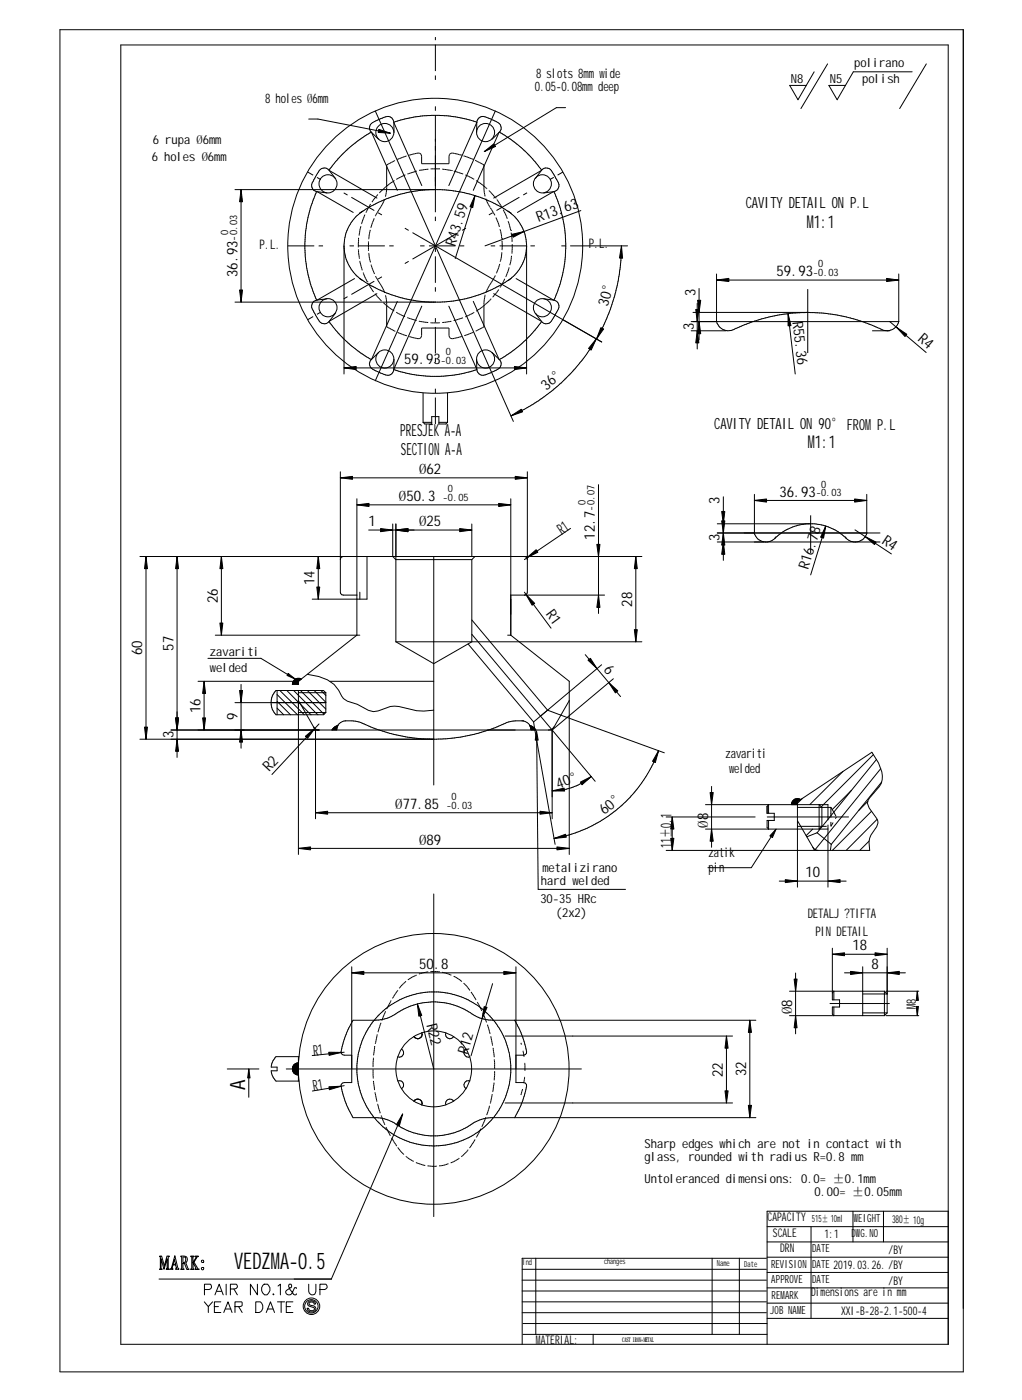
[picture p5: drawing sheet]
<svg xmlns="http://www.w3.org/2000/svg" width="235mm" height="322mm" viewBox="0 0 235 322" stroke-linecap="round" stroke-linejoin="round" font-family="sans-serif">
<g fill="none" stroke="#000" stroke-width=".23">
<path d="M13.8 6.8h208v309.2h-208zM27.8 10.4h190.5v299.2h-190.5zM187.5 16.5l-3.8 6.5-1.9-3.3h3.8M190.5 14.7l-6.1 10.3M210 16.5h-13.5l-3.8 6.5-1.9-3.3h3.9M213.3 14.7l-6.2 10.3M71.1 27.4h2.1l16.7 3.3M75.8 39.3l11 6.3M85.5 30.5l1.7 1.6M85.5 30.4a30 30 0 0 0-6 4.4l-2.2 2.4-1.5 2M85.6 30.5l5.9 13.3M86.4 25.6l31.8 71.5"/>
<path d="M90.7 28.2a1.57 1.57 0 0 0-1-1.3 1.57 1.57 0 0 0-1.7 .3l-1.5 .6a1.57 1.57 0 0 0-1.3 1 1.57 1.57 0 0 0 .3 1.7M90.7 28.2v2.3M90.7 28.1a29.7 29.7 0 0 1 8.7-1.5l3.4 .1 2.1 .2 4.9 1.2M90.7 28.2l6.4 14.5M100.2 32v10.8M109.8 28.2a1.57 1.57 0 0 1 1-1.3 1.57 1.57 0 0 1 1.6 .3l1.5 .6a1.57 1.57 0 0 1 1.3 1 1.57 1.57 0 0 1-.3 1.7l-1.6 1.6M109.8 28.2l-.1 2.3M109.8 28.2l-6.5 14.5M114 25.6l-27.6 62.1M114.9 30.5l-5.9 13.3M115 30.4l2.7 1.8 2.6 2.1 2.3 2.3 2.1 2.6M124.6 39.3l-10.9 6.3"/>
<path d="M130.2 24.8h-2.1l-16.6 10.1M54.1 43.7h47.4l4.2 .4 3.7 1M55.5 43.7v25.9M72.9 44.1l-1.5 4-.8 3.7a30.2 30.2 0 0 0 0 9.7l.8 3.7 1.5 3.9M73 44.1l8.3 4.8M77.2 41.1l-1.4-1.9a1.39 1.39 0 0 0-2.3 .1 9.8 9.8 0 0 0-1.7 3.6 1.44 1.44 0 0 0 1.1 1.2l2.4 .3M79.2 56.8a9.7 9.7 0 0 0 4.4 7.8M83.6 48.6a9.7 9.7 0 0 0-4.4 7.8v29.7M98.1 43.7l-1.7 .2a33.6 33.6 0 0 0-7.3 1.8l-3.5 1.7-2.8 1.7M99 43.7h-.4M109.3 45.1l-4.5 14.4M109.4 45.1a27.8 27.8 0 0 1 7.2 3.4l1.1 .6"/>
<path d="M116.9 48.6a9.8 9.8 0 0 1 4.3 7.8v29.7M121.2 56.8a9.9 9.9 0 0 1-5.6 8.7 31.1 31.1 0 0 1-11.2 3.8l-2.9 .3h-47.4M123.3 41.1l1.4-1.9a1.39 1.39 0 0 1 2.3 .1 9.8 9.8 0 0 1 1.7 3.6 1.44 1.44 0 0 1-1.2 1.2l-2.3 .3M127.4 44.1l-8.3 4.8M127.6 44.1l1.2 3.2 .7 2.4a29.8 29.8 0 0 1 0 13.8l-.7 2.5-1.2 3.1M133.7 48.5l-22 8.1M134.2 56.6h10.3M143.1 56.6a42.9 42.9 0 0 1-3.4 16.6l-2.4 4.9M75.3 68.8l-2.4 .3a1.46 1.46 0 0 0-.8 2.4l.5 1a3 3 0 0 0 1.8 2 1.26 1.26 0 0 0 1.4-.5l1.4-1.8M75.8 74.1l2 2.6 2.3 2.3 3 2.3 2.4 1.5M81.6 64.2l-8.6 4.9M82.8 64.1l2.8 1.8 4.3 1.9 4.8 1.3 4.3 .5"/>
<path d="M86.8 67.6l-11 6.4M91.5 69.4l-5.9 13.3M97.1 70.5l-6.4 14.5M103.3 70.5l6.5 14.5M109 69.4l5.9 13.3M113.7 67.6l10.9 6.4M117.3 64.4l-.4 .2M117.7 64.1l-.4 .2M118.8 64.2l8.6 4.9M124.7 74.1l-2.1 2.6-2.3 2.3-2.6 2.1-2.7 1.7M125.2 68.8l2.3 .3a1.59 1.59 0 0 1 .7 2.8l-.6 1a2.07 2.07 0 0 1-2 1.7l-.9-.6-1.4-1.8M137.3 78l-2.3 3.6-3.4 4.2-2.4 2.4-4.3 3.4a46.5 46.5 0 0 1-7.3 4.2"/>
<path d="M138.5 78.8l-8.9-5.2 9 5.2M159.1 74.1h47.9M159.1 76.2h8M159.6 72h26.6a38.8 38.8 0 0 1 10.7 1.6l5.5 2M160.5 69.9v10.5M161 66.4v11.9M165 63.1v11a2.86 2.86 0 0 0 4.5 1.5M165 64.5h41.9M181.4 72.2l1.7 13.9M185.8 72a40.2 40.2 0 0 0-13.6 2.5l-2.7 1.1M200.9 76.2h3.9M204.9 74.1l8.3 7.1"/>
<path d="M206.9 63.1v11a2.79 2.79 0 0 1-4.4 1.5M79.2 84.7h42M87.2 81.2l-1.7 1.6M90.6 85.1a30 30 0 0 0 8.6 1.6h2.1a29.3 29.3 0 0 0 8.5-1.6M90.7 82.7v2.4a1.57 1.57 0 0 1-1 1.3 1.57 1.57 0 0 1-1.7-.4l-1.5-.6a1.57 1.57 0 0 1-1.3-1 1.57 1.57 0 0 1 .3-1.6M97.4 97.3l.4 .3h1.6v-1.6h1.6v1.6h1.7l.3-.3M97.4 97.3h2M97.4 90.5v6.8M101 97.3h2M103 90.5v6.8M113.3 81.2l1.6 1.6a1.57 1.57 0 0 1 .3 1.6 1.57 1.57 0 0 1-1.3 1l-1.5 .6a1.59 1.59 0 0 1-1.6 .4 1.59 1.59 0 0 1-1-1.3l-.1-2.4M78.4 108.7v27.7l.3 .6 .3 .1h3.2"/>
<path d="M78.4 110.1h43M82.2 114.9v31.4l-13.5 10.6M82.2 116.3h35.4M117.6 114.9v31.4M121.4 108.7v27.7l-.3 .6-.4 .1M137.8 111.6v29.7M166.5 114.4v14.7M173.7 115.3h25.9M173.7 113.9v8.9M199.6 113.9v8.9M32.2 128.2h115.6M33.6 128.2v42.1"/>
<path d="M40.8 128.2v46.2M51 128.2v18.1M73.3 128.2v9.8M79 128.2l-.6 .3v.4M82.8 136.4v1.6M84.5 128.2v9.8h-12.6M84.9 122.1h23.7M90.4 120.7v7.5l.7 .7h17.5M91.1 120.7v27.1M99.9 128.2v52.6M108.6 128.9v18.9l-8.7 5.1-8.8-5.1M108.6 120.7v7.5"/>
<path d="M109.3 128.2l-.7 .7M117.6 137.1h21.6M120.7 128.2l.6 .3 .1 .4M120.7 136.4l6.2 8.3M131.4 121.7l-10.7 7.2M146.4 128.2v19.6M165.1 122.8h37.5M165.1 124.8h37.5M165.1 120.6h22.4l1.6 .3a11.5 11.5 0 0 1 4.9 2.3l.9 .8M173.7 122.8l.1 .3a2.77 2.77 0 0 0 2.5 1.7M178.6 123.7l-.8 .7-1.1 .4M185.8 120.6l-1.7 .3a11.5 11.5 0 0 0-4.8 2.3l-.9 .8"/>
<path d="M190.1 121.1l-3.5 11.3M194.6 123.7l.9 .7 1.1 .4M196.8 122l8.4 5.6M199.6 122.8l-.1 .3a2.77 2.77 0 0 1-2.5 1.7M45.6 156.9h23.1M47 156.9v11.2M47.9 151.6h12.2l7.9 4.8M49.6 146.3h33.2M55.5 157.6v14.7M63.8 159v5.6M63.8 160l4.7 4.6M64.4 159l5.7 5.6"/>
<path d="M66 159l5.6 5.6M67.6 159l5.6 5.6M68.7 156.9v.7M68.7 159v37.8M68.7 159.5h6.3M69.2 159l5.4 5.5M69.4 156.4a1.39 1.39 0 0 0-2.1 1.2M70.7 159l4.3 4.3M70.8 155.3l2.6 .5a7 7 0 0 1 5.3 4.5l.4 .6 .9 .6 2.3 .7 2.5 1.4 1.2 .3 1.1-.2 2.8-1 .9-.1 1 .1 4.1 1 1.7 .1 2.3-.2M72.3 159l2.7 2.7M73.9 159l1.1 1.2M75 159.5l-.5-.5h-11a4 4 0 0 0 0 5.6h11l.5-.5"/>
<path d="M75 159.5v4.6M76 156.9h23.9M91.1 147.8h56.7M107.8 148.3l15.1 18M108.6 142.8l17.5 20.8M108.6 146.1l28.4 33.8M116.9 146.3h.7M117.6 146.3l13.5 10.6v39.9M134.7 150.8l8.2 9.6M138.5 153.1l-14 11.8M141.2 156.3l-14.1 11.8M39.4 168.1h87.7"/>
<path d="M54.1 161.8h20.9M63.8 163.1l1.5 1.5M63.8 161.5l3.1 3.1M68.7 161.4l3.5 6.1M68.7 164.1h6.3M72.2 167.5l.4 .6v20.5M72.2 167.5a1.33 1.33 0 0 0 1.2 .6M73.4 166.7l-10.8 11.7M77.8 167.1l-.9 .5-.5 .5M79.5 166a11.5 11.5 0 0 1 6.6 1.7l.4 .2a40.7 40.7 0 0 0 12.8 2.4M79.6 166a2.1 2.1 0 0 0-2.1 2.1M120.1 166a2.1 2.1 0 0 1 2.2 2.1"/>
<path d="M120.5 166a10.6 10.6 0 0 0-6.5 1.6 40.9 40.9 0 0 1-13.5 2.7h-68.3M122 167.1l.9 .5 .5 .5M122.9 166.3l4.9 28.2M123.6 170.5l.3 34.3h20.1M126.1 163.6l-3.2 2.7M126.1 163.6l26.9 9.8M127.1 168.1v20.5M127.6 167.5l-.5 .6M127.6 167.5a1.33 1.33 0 0 1-1.3 .6M131.1 161.4l-3.5 6.1M136.1 178.8a14 14 0 0 1-9 3.3M151.6 172.9l-1.3 3.1-1 1.9-2.6 3.8-2.8 3.1-3.9 3.2a32.3 32.3 0 0 1-7.5 3.8l-4.9 1.3"/>
<path d="M194.1 177.7l-7.7 7.6M201.1 173.8l-12 12M201.8 174.9l-13.7 16.9M68.7 195.4h62.4M72.6 187.2h54.5M153.4 195.9h34.1M153.4 188.2h20.5M154.8 188.2v7.7M162.4 191h28.2v13.3M162.4 185.3h28.2v3.4M163.8 181.1v14M176.7 188.2h18.7"/>
<path d="M177 187.3v-2l-.4 .4v1.6h1.7v1.7h-1.7v1.6l.4 .4v-2M177.5 192.7l-4.5 7.1h-10M183.6 184.6l17.1-11.3 1.6 2.4a5.1 5.1 0 0 1 .2 5.4l-2.3 2.7-.4 .6-.1 .7 .4 1 2 2.9v.6l-.3 .8a5.4 5.4 0 0 0-1.6 5.5h-11.8a1.49 1.49 0 0 1-1.2-.8l-3.6-6.1zM183.6 190.3h5.7M183.6 186h7.7M183.6 189.1v15.2M184.4 184.1a1.4 1.4 0 0 0-2.2 1.2M184.7 183.9l-1.1 1.1M187.1 191l-1.5 1.5M188.1 191.8l-2.3 .9M188.1 191.8l3.3 2.7M188.6 185.3l.6 .7v4.3l-.6 .7z"/>
<path d="M191.3 186v1.9M191.3 186l.7 1.1M191.4 194.5l-.2 1.4M196 182l-4.4 4.5M199.8 184.6l-2.1 2.1M200.1 193.7l-2.1 2.2M200.7 186.8l-9.1 9.1M201.9 188.7l-7.1 7.2M203 180.1l-11.6 14.4M99.9 205.9v74.3M179.4 202.9h15.4M191.6 218.4v11.9h1.7v1.6h-1.7v1.7l.4 .3v-2"/>
<path d="M191.6 219.8h12.7M204.3 218.4v14.9M81 222.7v26.6h-1.8a.79 .79 0 0 0-.6 1.3 22.5 22.5 0 0 0 2.7 6.8h5.5a11 11 0 0 1 5.8 2.4 15.4 15.4 0 0 0 14.6 0l.4-.2a9.9 9.9 0 0 1 5.4-2.2h61M81 224.1h37.8M96.1 231.3l3.8 14.9M97.1 237.9a1.01 1.01 0 0 1-.5 1.2 1.01 1.01 0 0 1-1.3-.4M102.7 237.9a1.01 1.01 0 0 0 .5 1.2 1.01 1.01 0 0 0 1.3-.4M113.4 226.6l-4.9 16.5M116.3 238.6h52.4M118.5 235a18.7 18.7 0 0 1 2.7 7.6l-.3 .3-.4 .1h-1.7M118.8 222.7v26.6h1.7a.79 .79 0 0 1 .7 1.3 22.5 22.5 0 0 1-2.7 6.8M167.3 238.6v15.4"/>
<path d="M172.6 235v22.4M174 235h-60.6a9.4 9.4 0 0 1-5.8-2.2 15.2 15.2 0 0 0-15.7 .2 9 9 0 0 1-5.5 2h-5.1a18.7 18.7 0 0 0-2.7 7.6l.2 .3 .4 .1h1.8M181.8 233.9h21.8M181.8 228.3h21.8M183.2 224.1v14M191.1 231.1h13.7M191.6 228.7l.4-.4v2M194.4 224.1h14M198.6 233.3h5.7M198.6 222.7v11.2M203.6 228.3l.7 .6h-5.7M203.6 228.3v5.6"/>
<path d="M204 233.9h7.5M204 228.3h7.5M204.3 233.3l-.7 .6M211.2 228.3v1.6M211.2 232.3v1.6M52.3 246.2h7.3M57.3 246.2v6.5M65.9 246.2h68M68.7 243.4v5.6M68.7 244.8a1.4 1.4 0 0 0-1.4 1.4 1.4 1.4 0 0 0 1.4 1.4M68.8 243.4h-5.3l-.6 .9-.5 1.5h1.4v.8h-1.4l.3 1.1 .8 1.3h5.3M79.2 242.3l-7.3 .8"/>
<path d="M79.2 250l-7.3 1.3M91.6 248.9a1.01 1.01 0 0 1 1.2 .6 1.01 1.01 0 0 1-.4 1.3M92.4 241.6a.99 .99 0 0 1 .4 1.3 .99 .99 0 0 1-1.2 .5M92.7 256.6l-16.4 38h-39.7M95.3 253.6a1.01 1.01 0 0 1 1.3-.4 1.01 1.01 0 0 1 .5 1.3M104.5 253.6a1.01 1.01 0 0 0-1.3-.4 1.01 1.01 0 0 0-.5 1.3M107.4 241.6a.99 .99 0 0 0-.5 1.3 .99 .99 0 0 0 1.3 .5M108.2 248.9a1.01 1.01 0 0 0-1.3 .6 1.01 1.01 0 0 0 .5 1.3M116.3 254h52.4M196.4 279v7M203.4 279v7M218.3 279h-41.7v30.6"/>
<path d="M36.7 289.3h.5l.6 2.3 .6-2.3h.6l-.3 .2v2.6l.3 .3h-.7l.2-.3v-2.2l-.7 2.4-.7-2.4v2.1l.2 .4h-.6l.2-.2v-2.8zM40.1 290.1l.3 1.1h-.6zM40.3 289.2l.6 2.6 .3 .5h-.8l.2-.2-.2-.8h-.6l-.2 .7 .2 .3h-.6l.3-.3zM41.6 289.3h.8a.83 .83 0 0 1 .7 .6 .83 .83 0 0 1-.3 .9l.4 1.2 .3 .4h-.5l-.5-1.5-.4 .1v1.2l.3 .2h-.8l.2-.2v-2.7zM42.1 289.5h.2a.67 .67 0 0 1 .5 .7 .67 .67 0 0 1-.6 .6zM43.9 289.3h.8l-.3 .3v1.2l.8-1.3-.3-.2h.8l-.3 .2-.7 1.2 .8 1.4 .3 .3h-.8l.1-.3-.7-1.3v1.4l.3 .2h-.8l.3-.2v-2.7zM46.4 292h.5v.3l-.4 .1zM47 299.8l1 1.1 .9-1.1M47.1 297h1a.67 .67 0 0 0 .6-.5 .67 .67 0 0 0-.3-.7h-1.3v2.4M49.5 298.2l1-2.4 .9 2.4M49.9 297.4h1.1M50.8 299.8h-1.4v2.5h1.4"/>
<path d="M52.1 295.8v2.4M53 296.9l1.4-.2 .3-.3-.2-.5-.1-.1h-1.4v2.4M53.8 296.9l.9 1.3M58.9 299.8h.8a1.31 1.31 0 0 1 .9 1.3 1.31 1.31 0 0 1-.9 1.2h-.8zM59.3 295.8v2.4l-1.6-2.4v2.4M60.5 296.1l.4-.3a1.09 1.09 0 0 1 1.2 .8 1.97 1.97 0 0 1-.6 1.6 1.25 1.25 0 0 1-1.1-1.9zM62.9 298l-.1 .1 .1 .1 .2-.1M63.9 299.8h1.6M64 296.2l.6-.4v2.4M64.7 299.8v2.5M67.4 299.8h-1.5v2.5h1.5M68.2 296.7v-.1h-.4l-.1 .3a1.46 1.46 0 0 1-1.4 1.3 .59 .59 0 0 1-.5-.4 .59 .59 0 0 1 .3-.7l.9-.5 .1-.3-.1-.5h-.4a1.04 1.04 0 0 0 .2 1.2l.8 1.1 .5 .1 .1-.2"/>
<path d="M71 299.9a.97 .97 0 0 1 .9-.3 .97 .97 0 0 1 .7 .7l-.3 .1a.55 .55 0 0 0-.5-.6 .55 .55 0 0 0-.6 .7l.2 .1a1.07 1.07 0 0 1 1.3 .9l-.1 .3a1.08 1.08 0 0 1-1.8-.2l-.1-.3h.3l.1 .2a.77 .77 0 0 0 1.3 .1 1.03 1.03 0 0 0-1.2-.8 .58 .58 0 0 1-.2-.9zM71.1 295.8v1.6a.83 .83 0 0 0 .8 .8 .83 .83 0 0 0 .8-.8v-1.6M73.7 297h1.1a.66 .66 0 0 0 .5-.5 .66 .66 0 0 0-.3-.7h-1.3v2.4M120.2 299.8h56.2M120.2 297.3h56.2M120.2 294.8h56.2M120.2 292.3h56.2M123.4 289.8v17.5M164 289.8v17.5M170.2 289.8v17.5M176.4 289.8h-56.2v19.8M176.6 282.5h41.7"/>
<path d="M176.6 289.5h41.7M176.6 293.1h41.7M176.6 296.6h41.7M176.6 286h41.7M186.7 282.5v21.1M48 300.9v1.4M49.3 300.9h1M51.5 302.3l1-2.5 .9 2.5M51.9 301.5h1.3M54.1 300.9l1.5-.1 .2-.8-.2-.2h-1.5v2.5M54.9 300.9l.9 1.4M61.3 302.3l1-2.5 .9 2.5"/>
<path d="M61.6 301.5h1.2M65.9 300.9h1M120.2 302.3h56.2M120.4 307.3h56.2M120.4 304.8h56.2M136.6 307.3v2.3M176.6 300.1h41.7M176.6 303.6h41.7"/>
<circle cx="88.6" cy="30.5" r="2.09"/>
<circle cx="111.8" cy="30.5" r="2.09"/>
<circle cx="75.5" cy="42.3" r="2.09"/>
<circle cx="100.2" cy="56.6" r="34"/>
<circle cx="124.9" cy="42.3" r="2.09"/>
<circle cx="75.5" cy="70.9" r="2.09"/>
<circle cx="124.9" cy="70.9" r="2.09"/>
<circle cx="88.6" cy="82.7" r="2.09"/>
<circle cx="111.8" cy="82.7" r="2.09"/>
<circle cx="99.8" cy="246.2" r="31.2"/>
<circle cx="99.9" cy="246.2" r="8.7"/>
<circle cx="99.9" cy="246.2" r="17.7"/>
<circle cx="46.6" cy="290.5" r=".28"/>
<circle cx="71.7" cy="300.9" r="1.55"/>
<circle cx="71.7" cy="300.8" r="1.9"/>
</g>
<g fill="#000" stroke="#000" stroke-width=".23">
<path d="M87.2 29.8l2.7 .9-2.8-.2z" fill-rule="evenodd"/>
<path d="M111.5 34.9l2.2-1.8 .4 .6z" fill-rule="evenodd"/>
<path d="M55.5 43.7l.3 2.8h-.6z" fill-rule="evenodd"/>
<path d="M109.3 45.1l-.5 2.7-.6-.2z" fill-rule="evenodd"/>
<path d="M117.9 54l2.7-.7-2.4 1.3z" fill-rule="evenodd"/>
<path d="M143.1 56.6l.2 2.9-.7-.1z" fill-rule="evenodd"/>
<path d="M55.2 66.8h.6l-.3 2.8z" fill-rule="evenodd"/>
<path d="M138.3 75.5l.7 .3-1.7 2.3z" fill-rule="evenodd"/>
<path d="M160.2 71.3h.7l-.4 2.8z" fill-rule="evenodd"/>
<path d="M160.5 76.2l.4 2.8h-.7z" fill-rule="evenodd"/>
<path d="M161 74.1l.3 2.8h-.7z" fill-rule="evenodd"/>
<path d="M160.6 69.2h.7l-.3 2.8z" fill-rule="evenodd"/>
<path d="M165 64.5l2.8-.4v.7z" fill-rule="evenodd"/>
<path d="M181.4 72.2l.7 2.8h-.7z" fill-rule="evenodd"/>
<path d="M204.1 64.1l2.8 .4-2.8 .3z" fill-rule="evenodd"/>
<path d="M206.5 75.4l2.3 1.6-.4 .5z" fill-rule="evenodd"/>
<path d="M79.2 84.7l2.8-.3v.7z" fill-rule="evenodd"/>
<path d="M118.4 84.4l2.8 .3-2.8 .4z" fill-rule="evenodd"/>
<path d="M117.6 95.8l2.4-1.5 .3 .6z" fill-rule="evenodd"/>
<path d="M137.3 78l-1.2 2.6-.6-.4z" fill-rule="evenodd"/>
<path d="M78.4 110.1l2.8-.4v.7z" fill-rule="evenodd"/>
<path d="M82.2 116.3l2.8-.4v.8z" fill-rule="evenodd"/>
<path d="M114.8 115.9l2.8 .4-2.8 .4z" fill-rule="evenodd"/>
<path d="M118.6 109.7l2.8 .4-2.8 .3z" fill-rule="evenodd"/>
<path d="M166.2 120h.7l-.4 2.8z" fill-rule="evenodd"/>
<path d="M166.2 117.8h.7l-.4 2.8z" fill-rule="evenodd"/>
<path d="M173.7 115.3l2.8-.4v.7z" fill-rule="evenodd"/>
<path d="M196.8 114.9l2.8 .4-2.8 .3z" fill-rule="evenodd"/>
<path d="M33.6 128.2l.4 2.8h-.7z" fill-rule="evenodd"/>
<path d="M40.8 128.2l.3 2.8h-.7z" fill-rule="evenodd"/>
<path d="M51 128.2l.3 2.8h-.7z" fill-rule="evenodd"/>
<path d="M73.3 128.2l.3 2.8h-.7z" fill-rule="evenodd"/>
<path d="M72.9 135.2h.7l-.3 2.8z" fill-rule="evenodd"/>
<path d="M87.6 121.7l2.8 .4-2.8 .4z" fill-rule="evenodd"/>
<path d="M91.1 122.1l2.8-.4v.8z" fill-rule="evenodd"/>
<path d="M91.1 122.1l2.8-.4v.8z" fill-rule="evenodd"/>
<path d="M105.8 121.7l2.8 .4-2.8 .4z" fill-rule="evenodd"/>
<path d="M121.1 136.9l2 2.1-.6 .4z" fill-rule="evenodd"/>
<path d="M121.3 128.5l2.1-1.9 .4 .6z" fill-rule="evenodd"/>
<path d="M137.4 125.4h.7l-.3 2.8z" fill-rule="evenodd"/>
<path d="M137.8 137.1l.3 2.8h-.7z" fill-rule="evenodd"/>
<path d="M146.4 128.2l.3 2.8h-.7z" fill-rule="evenodd"/>
<path d="M166.5 124.8l.4 2.9h-.7z" fill-rule="evenodd"/>
<path d="M166.5 122.8l.4 2.7h-.7z" fill-rule="evenodd"/>
<path d="M190.1 121.1l-.5 2.8-.7-.2z" fill-rule="evenodd"/>
<path d="M199.2 123.6l2.5 1.3-.4 .5z" fill-rule="evenodd"/>
<path d="M47 156.9l.3 2.8h-.6z" fill-rule="evenodd"/>
<path d="M50.6 143.5h.7l-.3 2.8z" fill-rule="evenodd"/>
<path d="M55.2 159h.6l-.3 2.8z" fill-rule="evenodd"/>
<path d="M66.3 155.1l1.7 1.3-1.9-.8z" fill-rule="evenodd"/>
<path d="M68 156.4l.5-.2 .9 .2-.7 .5v.7h-1.4l.1-.5z" fill-rule="evenodd"/>
<path d="M135.4 152l.5-.4 1.6 2.4z" fill-rule="evenodd"/>
<path d="M140.2 157.2l2 1.9-.5 .5z" fill-rule="evenodd"/>
<path d="M146 145h.7l-.3 2.8z" fill-rule="evenodd"/>
<path d="M33.3 167.5h.7l-.4 2.8z" fill-rule="evenodd"/>
<path d="M40.4 165.3h.7l-.3 2.8z" fill-rule="evenodd"/>
<path d="M40.8 170.3l.3 2.7h-.7z" fill-rule="evenodd"/>
<path d="M40.4 165.3h.7l-.3 2.8z" fill-rule="evenodd"/>
<path d="M46.7 165.3h.6l-.3 2.8z" fill-rule="evenodd"/>
<path d="M55.5 168.1l.3 2.8h-.6z" fill-rule="evenodd"/>
<path d="M70.3 169.6l2.2-1.8-1.7 2.2z" fill-rule="evenodd"/>
<path d="M77 167.5l.8-.4-.3 1h-1.1z" fill-rule="evenodd"/>
<path d="M122 167.1a2.2 2.2 0 0 1 1.4 1h-1.1z" fill-rule="evenodd"/>
<path d="M123.5 168.3l.4 2.2h-.7z" fill-rule="evenodd"/>
<path d="M151.6 172.9l-.7 2.7-.7-.3z" fill-rule="evenodd"/>
<path d="M68.7 195.4l2.8-.3v.6z" fill-rule="evenodd"/>
<path d="M72.6 187.2l2.8-.4v.7z" fill-rule="evenodd"/>
<path d="M124.3 186.8l2.8 .4-2.8 .3z" fill-rule="evenodd"/>
<path d="M128.2 195.1l2.9 .3-2.9 .3z" fill-rule="evenodd"/>
<path d="M127.1 182.1l2.8-.6 .1 .7z" fill-rule="evenodd"/>
<path d="M127.6 193.1l2.6-1 .2 .7z" fill-rule="evenodd"/>
<path d="M133.6 180.1l2.5-1.3-2.1 1.9z" fill-rule="evenodd"/>
<path d="M154.8 188.2l.4 2.8h-.8z" fill-rule="evenodd"/>
<path d="M154.4 193.1h.8l-.4 2.8z" fill-rule="evenodd"/>
<path d="M163.8 191l.4 2.7h-.7z" fill-rule="evenodd"/>
<path d="M163.5 182.5h.7l-.4 2.8z" fill-rule="evenodd"/>
<path d="M178.7 191l-.9 1.9-.6-.4z" fill-rule="evenodd"/>
<path d="M182.5 184.4a1.48 1.48 0 0 1 1.9-.3l-.8 .5v.7h-1.4z" fill-rule="evenodd"/>
<path d="M180.8 202.6l2.8 .3-2.8 .4z" fill-rule="evenodd"/>
<path d="M190.6 202.9l2.8-.3v.7z" fill-rule="evenodd"/>
<path d="M81 224.1l2.8-.4v.7z" fill-rule="evenodd"/>
<path d="M96.1 231.3l1 2.6-.7 .1z" fill-rule="evenodd"/>
<path d="M111.5 231.8l.6 .2-1.1 2.6z" fill-rule="evenodd"/>
<path d="M116 223.7l2.8 .4-2.8 .3z" fill-rule="evenodd"/>
<path d="M172.6 235l.4 2.8h-.7z" fill-rule="evenodd"/>
<path d="M182.8 225.5h.7l-.3 2.8z" fill-rule="evenodd"/>
<path d="M183.2 233.9l.3 2.8h-.7z" fill-rule="evenodd"/>
<path d="M191.6 219.8l2.8-.4v.7z" fill-rule="evenodd"/>
<path d="M195.8 223.7l2.8 .4-2.8 .3z" fill-rule="evenodd"/>
<path d="M201.5 219.4l2.8 .4-2.8 .3z" fill-rule="evenodd"/>
<path d="M204.3 224.1l2.8-.4v.7z" fill-rule="evenodd"/>
<path d="M210.9 231.8h.6l-.3 2.1z" fill-rule="evenodd"/>
<path d="M211.2 228.3l.3 2.1h-.6z" fill-rule="evenodd"/>
<path d="M57.3 246.2l.3 2.1h-.6z" fill-rule="evenodd"/>
<path d="M67.3 246.2h1.4v1.4a1.45 1.45 0 0 1-1.4-1.4z" fill-rule="evenodd"/>
<path d="M67.7 245.2l1-.4v1.4h-1.4z" fill-rule="evenodd"/>
<path d="M75.7 242.3l2.8 .1-2.7 .7z" fill-rule="evenodd"/>
<path d="M75.7 250.3l2.8-.1-2.7 .8z" fill-rule="evenodd"/>
<path d="M92.7 256.6l-.8 2.7-.6-.3z" fill-rule="evenodd"/>
<path d="M166.9 251.2h.7l-.3 2.8z" fill-rule="evenodd"/>
<path d="M167.3 238.6l.3 2.8h-.7z" fill-rule="evenodd"/>
<path d="M172.3 254.6h.7l-.4 2.8z" fill-rule="evenodd"/>
</g>
<path d="M100.2 56.6l29.4 17M187.5 195.9l15.3-18.9" fill="none" stroke="#000" stroke-width=".23" stroke-dasharray="445 33.5 33.5 33.5" stroke-linecap="butt"/>
<path d="M66.3 56.6h67.9M100.2 56.6l29.4-17M100.2 56.6l-29.4 17M100.2 56.6l-29.4-17M100.2 97.6v-89.1" fill="none" stroke="#000" stroke-width=".23" stroke-dasharray="6.1 1 1" stroke-linecap="butt"/>
<g fill="none" stroke="#000" stroke-width=".23" stroke-dasharray="33.5 33.5 33.5 33.5 33.5 33.5 33.5 33.5 33.5 33.5 33.5 33.5 33.5 33.5 33.5 33.5" stroke-linecap="butt">
<path d="M187.5 195.9l-.3-.8M188.4 195.9h-.9M119.9 252.2l.2-.4M120.1 240.6l-.2-.4M120.1 251.8v-.4M120.1 251.4l.2-.4M120.3 251v-.2M120.4 242.1v-.1M120.5 242.6l-.1-.5M120.6 242.9l-.1-.3M120.6 249.4v-.4M120.6 243.4v-.5"/>
<path d="M120.6 249l.1-.4M120.7 248.6l.1-.4M120.8 248.2v-.2M120.8 245v-.2M120.9 246.2v-.4M120.9 245.8v-.4M120.9 245.4l-.1-.4M120.9 246.6v-.4"/>
</g>
<path d="M189.3 190.3h2M190.6 191v-2.3M191.3 190.3v-2.4M191.3 190.3l1.3-2.1M192 187.1l.6 1.1" fill="none" stroke="#000" stroke-width=".23" stroke-dasharray="1 1 1 1 1 1 1 1" stroke-linecap="butt"/>
<g fill="none" stroke="#000" stroke-width=".23" stroke-dasharray="51.8 12.2" stroke-linecap="butt">
<path d="M89.4 37.8l-.4 .2M89.7 37.6l-.3 .2M90.1 37.4l-.4 .2M90.5 37.2l-.4 .2M90.8 37l-.3 .2M90.9 36.9l-.1 .1M91.6 36.7h-.2M91.9 36.5l-.3 .2M92.3 36.4l-.4 .1M92.7 36.2l-.4 .2M93.1 36.1l-.4 .1M93.5 36l-.4 .1"/>
<path d="M93.6 35.9l-.1 .1M94.1 40l-.3 .1M94.3 35.7l-.2 .1M94.5 39.9l-.4 .1M94.7 35.6l-.4 .1M94.9 39.7l-.4 .2M95 35.5l-.3 .1M95.3 39.6l-.4 .1M95.5 35.4l-.5 .1M95.7 39.5l-.4 .1M95.8 35.3l-.3 .1M96 39.4l-.3 .1"/>
<path d="M96.3 35.2l-.5 .1M96.6 35.3l-.3-.1M96.9 39.2h-.4M96.9 35.5l-.3-.2M97.1 36l-.2-.5M97.1 37.7v-1.7M97.3 39.1l-.4 .1M97.7 39.1h-.4M98.1 39l-.4 .1M98.6 39h-.5M98.6 38.9v.1M99.4 38.9h-.3"/>
<path d="M99.8 38.9h-.4M100.2 38.9h-.4M100.6 38.9h-.4M101 38.9h-.4M101.3 38.9h-.3M101.9 39l-.1-.1M102.3 39h-.4M102.7 39.1l-.4-.1M103.1 39.1h-.4M103.4 37.7v-1.7M103.4 37.7h-6.3M103.5 35.5l-.1 .5"/>
<path d="M103.5 39.2l-.4-.1M103.8 35.3l-.3 .2M104 39.3l-.5-.1M104.2 35.2l-.4 .1M104.6 35.3l-.4-.1M104.8 39.5l-.3-.1M105 35.4l-.4-.1M105.2 39.6l-.4-.1M105.4 35.5l-.4-.1M105.6 39.7l-.4-.1M105.8 35.6l-.4-.1M106 39.9l-.4-.2"/>
<path d="M106.2 35.7l-.4-.1M106.4 40l-.4-.1M107 36l-.3-.1M107.4 36.1l-.4-.1M107.7 36.2l-.3-.1M108.1 36.4l-.4-.2M108.5 36.5l-.4-.1M108.9 36.7l-.4-.2M109.6 37l-.2-.1M110 37.2l-.4-.2M110.4 37.4l-.4-.2M110.7 37.6l-.3-.2"/>
<path d="M111.1 37.8l-.4-.2M111.4 38l-.3-.2M82.5 56v.4M82.5 56.4v.4M82.5 56.8v.2M82.5 57.4v.3M82.5 54.8v.3M82.5 55.1v.5M82.5 55.6v.4M82.5 57.7v.4M82.5 58.1l.1 .4M82.6 58.5l.1 .4"/>
<path d="M82.7 58.9v.4M82.7 53.9v.4M82.7 59.3l.1 .3M82.8 53.5l-.1 .4M82.8 53.1v.4M82.9 52.7l-.1 .4M83.1 52.1v.2M83.1 52.3l-.2 .4M83.3 51.5l-.1 .1M83.4 51.1l-.1 .4M83.5 50.7l-.1 .4M83.7 50.3l-.2 .4"/>
<path d="M83.8 49.9l-.1 .4M84 49.4v.1M84 49.5l-.2 .4M84.4 48.8l-.2 .2M84.5 48.4l-.1 .4M84.8 48l-.3 .4M84.8 55.6v.2M84.8 55.8v.4M84.8 56.2v.4M84.8 56.6v.5M84.8 57.1v.4M84.8 57.5v.3"/>
<path d="M84.9 54.9v.2M84.9 58.3l.1 .4M85 47.7l-.2 .3M85 54.5l-.1 .4M85 58.7v.5M85 54.1v.4M85 59.2l.1 .4M85.1 53.7l-.1 .4M85.1 59.6l.1 .4M85.2 47.3l-.2 .4M85.2 53.3l-.1 .4M85.2 60l.1 .4"/>
<path d="M85.3 52.9l-.1 .4M85.3 47l-.1 .3M85.4 52.4h-.1M85.5 52.1l-.1 .3M85.6 51.6l-.1 .5M85.8 51.3l-.2 .3M85.9 46.2l-.3 .4M85.9 50.9l-.1 .4M86.1 45.9l-.2 .3M86.1 50.4l-.2 .5M86.1 50.3v.1M86.4 45.6l-.3 .3"/>
<path d="M86.4 49.7v.1M86.7 45.2l-.3 .4M86.7 49.3l-.3 .4M86.9 49l-.2 .3M86.9 44.9l-.2 .3M87 44.8l-.1 .1M87.1 48.6l-.2 .4M87.3 48.2l-.2 .4M87.5 44.3l-.2 .1M87.5 47.9l.3-.4M87.5 47.9l-.2 .3M87.8 44l-.3 .3"/>
<path d="M87.8 47.5l.2-.4M88 47.1l.2-.3M88.1 43.7l-.3 .3M88.2 46.8l.1-.4M88.3 46.4l.2-.4M88.4 43.4l-.3 .3M88.5 46l.1-.2M88.7 43.2l-.3 .2M88.7 45.3l.1-.1M88.8 45.2l.1-.4M88.9 44.8v-.4M88.9 44.4l.1-.4"/>
<path d="M89 44v-.5M89 42.9l-.3 .3M89 43.1v-5.1M89 43.5v-.3M89.4 42.6l-.4 .3M89.7 42.4l-.3 .2M90 42.1l-.3 .3M90.4 41.9l-.4 .2M90.7 41.6l-.3 .3M90.8 41.6h-.1M91.4 41.2l-.2 .1M91.8 41l-.4 .2"/>
<path d="M92.2 40.8l-.4 .2M92.5 40.6l-.3 .2M92.9 40.5l-.4 .1M93.3 40.2v.1M93.3 40.3l-.4 .2M106.6 40.1l-.2-.1M107.5 40.5l-.4-.2M107.9 40.6l-.4-.1M108.3 40.8l-.4-.2M108.7 41l-.4-.2M109 41.2l-.3-.2M109.2 41.3l-.2-.1"/>
<path d="M109.7 41.6h-.1M110.1 41.9l-.4-.3M110.4 42.1l-.3-.2M110.8 42.4l-.4-.3M111.1 42.6l-.3-.2M111.4 42.9l-.3-.3M111.4 43.1v-5.1M111.4 43.1v.4M111.4 43.5l.1 .5M111.5 44v.4M111.5 44.4l.1 .4M111.6 44.8l.1 .4"/>
<path d="M111.8 43.2l-.4-.3M111.8 45.7l.1 .3M111.9 46l.2 .4M112.1 43.4l-.3-.2M112.1 46.4l.2 .4M112.1 43.5v-.1M112.3 46.8l.2 .3M112.5 47.1l.2 .4M112.7 44l-.1-.1M112.7 47.5l.2 .3M113 44.3l-.3-.3M113.2 48.2l-.3-.3"/>
<path d="M113.2 44.6l-.2-.3M113.4 48.6l-.2-.4M113.5 44.9l-.3-.3M113.6 49l-.2-.4M113.8 45.2l-.3-.3M113.8 49.3l-.2-.3M114 49.6l-.2-.3M114.1 45.6l-.3-.4M114.3 50.4l-.1-.3M114.5 50.9l-.2-.5M114.6 46.2l-.2-.2M114.7 51.3l-.2-.4"/>
<path d="M114.8 46.6l-.2-.4M114.8 51.6l-.1-.3M114.9 52.1l-.1-.5M115 52.3l-.1-.2M115.1 46.9l-.3-.3M115.1 52.9v-.1M115.3 47.3l-.2-.4M115.3 60l.1-.4M115.3 53.3l-.2-.4M115.4 59.6v-.4M115.4 53.7l-.1-.4M115.4 59.2l.1-.5"/>
<path d="M115.4 54.1v-.4M115.5 47.7l-.2-.4M115.5 58.7v-.4M115.5 54.5l-.1-.4M115.5 58.3v-.2M115.5 54.9v-.4M115.6 47.8l-.1-.1M115.6 57.6v-.1M115.6 57.5v-.4M115.6 57.1l.1-.5M115.6 56.2v-.4M115.6 55.8v-.4"/>
<path d="M115.7 56.6l-.1-.4M115.9 48.4v-.1M116.1 48.8l-.2-.4M116.3 49.1l-.2-.3M116.5 49.5l-.2-.4M116.6 49.9l-.1-.4M116.8 50.3l-.2-.4M116.8 50.4v-.1M117.1 51.1l-.1-.2M117.2 51.5l-.1-.4M117.3 51.9l-.1-.4M117.4 52.3l-.1-.4"/>
<path d="M117.5 52.7l-.1-.4M117.6 53.1l-.1-.4M117.7 59.8v-.5M117.7 59.3l.1-.4M117.7 53.9v-.3M117.8 54.3l-.1-.4M117.9 58.4v-.3M117.9 54.8l-.1-.5M117.9 58.1v-.4M117.9 57.7v-.4M117.9 55.7v-.1M117.9 55.6v-.5"/>
<path d="M117.9 55.1v-.3M117.9 57.3v-.5M117.9 56.8v-.4M117.9 56.4v-.2M82.8 60.1v.1M82.8 60.2l.1 .4M82.9 60.6l.2 .4M83.1 61v.4M83.1 61.4l.2 .4M83.3 61.8l.1 .4M83.4 62.2v.1M83.6 62.8l.1 .2"/>
<path d="M83.7 63l.1 .4M83.8 63.4l.2 .3M84 63.7l.2 .4M84.2 64.1l.2 .4M84.4 64.5l.1 .4M84.8 65.3l.2 .3M85 65.6l.2 .4M85.2 66l.2 .3M85.4 66.3l.2 .4M85.4 60.9l.1 .3M85.5 61.2l.1 .4M85.6 66.7l.3 .3"/>
<path d="M85.6 61.6l.2 .4M85.8 62l.1 .4M85.9 67l.1 .3M85.9 62.4l.2 .4M86.1 62.8l.1 .3M86.3 67.6l.1 .1M86.4 67.7l.3 .3M86.4 63.6l.3 .4M86.7 68l.2 .4M86.7 64l.2 .3M86.9 64.3l.2 .4M86.9 68.4l.3 .3"/>
<path d="M87.1 64.7l.2 .3M87.2 68.7l.3 .2M87.3 65l.2 .4M87.5 68.9l.3 .3M87.8 69.2l.1 .1M87.8 65.7l-.3-.3M88 66.1l-.2-.4M88.2 66.5l-.2-.4M88.3 69.7l.1 .1M88.3 66.9l-.1-.4M88.4 69.8l.3 .3M88.5 67.3l-.2-.4"/>
<path d="M88.6 67.5l-.1-.2M88.7 70.1l.3 .3M88.8 68.1l-.1-.1M88.9 68.5l-.1-.4M88.9 68.9v-.4M89 69.3l-.1-.4M89 70.4l.4 .2M89 70.1v5.2M89 75.3l.4 .2M89 70.1v-.4M89 69.7v-.4M89.4 70.6l.3 .3"/>
<path d="M89.4 75.5l.3 .1M89.7 70.9l.3 .2M89.7 75.6l.4 .2M90 71.1l.4 .3M90.1 75.8l.4 .2M90.4 71.4l.3 .2M90.5 76l.3 .2M90.7 71.6l.1 .1M90.8 76.2l.2 .1M91.2 71.9l.2 .1M91.4 72l.4 .2M91.5 76.5l.1 .1"/>
<path d="M91.6 76.6l.3 .1M91.8 72.2l.4 .2M91.9 76.7l.4 .2M92.2 72.4l.3 .2M92.3 76.9l.4 .1M92.5 72.6l.4 .2M92.7 77l.4 .2M92.9 72.8l.4 .1M93.1 77.2l.4 .1M93.5 77.3h.2M93.8 73.1l.3 .2M94.1 73.3l.4 .1"/>
<path d="M94.2 77.5h.1M94.3 77.5l.4 .1M94.5 73.4l.4 .1M94.7 77.6l.3 .2M94.9 73.5l.4 .1M95 77.8h.5M95.3 73.6l.4 .2M95.5 77.8l.3 .1M95.7 73.8h.2M95.8 77.9l.5 .1M96.3 78h.3M96.4 73.9l.1 .1"/>
<path d="M96.5 74l.4 .1M96.6 78l.3-.3M96.9 74.1h.4M96.9 77.7l.2-.4M97.1 75.6v1.7M97.3 74.1l.4 .1M97.7 74.2h.4M98.1 74.2l.5 .1M99.1 74.3l.3 .1M99.4 74.4h.4M99.8 74.4h.4M100.2 74.4h.4"/>
<path d="M100.6 74.4h.4M101 74.4l.3-.1M101.8 74.3h.1M101.9 74.3l.4-.1M102.3 74.2h.4M102.7 74.2l.4-.1M103.1 74.1h.4M103.4 75.6h-6.3M103.4 77.3l.1 .4M103.4 75.6v1.7M103.5 77.7l.3 .3M103.5 74.1l.4-.1"/>
<path d="M103.8 78h.4M104.2 78l.4-.1M104.4 73.8h.4M104.6 77.9l.4-.1M104.8 73.8l.4-.2M105 77.8h.4M105.2 73.6l.4-.1M105.4 77.8l.4-.2M105.6 73.5l.4-.1M105.8 77.6l.4-.1M106 73.4l.4-.1M106.2 77.5h.1"/>
<path d="M106.4 73.3l.2-.1M106.8 77.3h.2M107 77.3l.4-.1M107.1 73l.4-.2M107.4 77.2l.3-.2M107.5 72.8l.4-.2M107.7 77l.4-.1M107.9 72.6l.4-.2M108.1 76.9l.4-.2M108.3 72.4l.4-.2M108.5 76.7l.4-.1M108.7 72.2l.3-.2"/>
<path d="M108.9 76.6l.1-.1M109 72l.2-.1M109.5 76.3l.1-.1M109.6 71.7l.1-.1M109.6 76.2l.4-.2M109.7 71.6l.4-.2M110 76l.4-.2M110.1 71.4l.3-.3M110.4 75.8l.3-.2M110.4 71.1l.4-.2M110.7 75.6l.4-.1M110.8 70.9l.3-.3"/>
<path d="M111.1 75.5l.3-.2M111.1 70.6l.3-.2M111.4 70.4l.4-.3M111.4 70.1v5.2M111.4 69.7v.4M111.5 69.3l-.1 .4M111.5 68.9v.4M111.6 68.5l-.1 .4M111.7 67.9v.2M111.7 68.1l-.1 .4M111.8 70.1l.3-.3M111.9 67.3l-.1 .1"/>
<path d="M112.1 69.8l.3-.3M112.1 66.9l-.2 .4M112.3 66.5l-.2 .4M112.4 69.5l.3-.3M112.5 66.1l-.2 .4M112.7 69.2l.3-.3M112.7 65.7l-.2 .4M112.9 65.4l-.2 .3M112.9 65.4l.3-.4M113 68.9l.1-.1M113.2 65l.2-.3M113.4 64.7l.2-.4"/>
<path d="M113.4 68.4h.1M113.5 68.4l.3-.4M113.6 64.3l.2-.3M113.8 68l.3-.3M113.8 64l.2-.4M114 63.6v-.2M114.1 67.7l.2-.3M114.3 62.9v-.1M114.3 67.4l.3-.4M114.3 62.8l.2-.4M114.5 62.4l.2-.4M114.6 67l.2-.3"/>
<path d="M114.7 62l.1-.4M114.8 61.6l.1-.4M114.9 61.2l.2-.4M115.1 66.2l.2-.2M115.1 60.3l.2-.3M115.3 66l.2-.4M115.5 65.6l.2-.3M115.7 65.3l.2-.4M115.9 64.9l.2-.4M116.1 64.5l.1-.3M116.4 63.7h.1M116.5 63.7l.1-.3"/>
<path d="M116.6 63.4l.2-.4M116.8 63l.1-.4M116.9 62.6l.2-.4M117.1 62.2l.1-.4M117.2 61.8v-.2M117.3 61.1l.1-.1M117.4 61l.1-.4M117.5 60.6l.1-.4M117.6 60.2l.1-.4M86.6 239.7l-.1 .4M86.7 239.3l-.1 .4M86.7 238.8v.5"/>
<path d="M86.8 238.4l-.1 .4M86.9 238.2l-.1 .2M87.1 237.6l-.1 .1M87.2 237.2l-.1 .4M87.3 236.8l-.1 .4M87.4 236.4l-.1 .4M87.5 236l-.1 .4M87.7 235.6l-.2 .4M88 234.8l-.1 .3M88.1 234.4l-.1 .4M88.3 234l-.2 .4M88.5 233.6l-.2 .4"/>
<path d="M88.6 233.2l-.1 .4M88.8 232.9l-.2 .3M89.2 232.1l-.2 .3M89.4 231.7l-.2 .4M89.6 231.3l-.2 .4M89.8 231l-.2 .3M90 230.6l-.2 .4M90 230.4v.2M90.4 229.9h-.1M90.6 229.5l-.2 .4M90.8 229.1l-.2 .4M91.1 228.8l-.3 .3"/>
<path d="M91.3 228.5l-.2 .3M91.6 228.1l-.3 .4M91.6 228v.1M92.1 227.4l-.2 .2M92.3 227.1l-.2 .3M92.6 226.8l-.3 .3M92.9 226.5l-.3 .3M93.2 226.3l-.3 .2M93.5 226l-.3 .3M94.2 225.5l-.3 .2M94.6 225.2l-.4 .3M94.9 225l-.3 .2"/>
<path d="M95.3 224.9l-.4 .1M95.7 224.7l-.4 .2M95.9 224.6l-.2 .1M96.8 224.2l-.4 .1M97.2 224.1l-.4 .1M97.6 224l-.4 .1M98 223.9l-.4 .1M98.4 223.8l-.4 .1M98.6 223.8h-.2M99.3 223.8h-.2M99.7 223.8h-.4M100.1 223.8h-.4"/>
<path d="M100.5 223.8h-.4M100.9 223.8h-.4M101.3 223.8h-.4M102.2 224l-.4-.1M102.6 224.1l-.4-.1M103 224.2l-.4-.1M103.3 224.4l-.3-.2M103.7 224.5l-.4-.1M103.9 224.6l-.2-.1M104.5 224.9l-.1-.1M104.9 225l-.4-.1M105.2 225.2l-.3-.2"/>
<path d="M105.6 225.5l-.4-.3M105.9 225.7l-.3-.2M106.2 226l-.3-.3M106.3 226.1l-.1-.1M106.8 226.5l-.1-.1M107.1 226.8l-.3-.3M107.4 227.1l-.3-.3M107.7 227.4l-.3-.3M107.9 227.8l-.2-.4M108.2 228.1l-.3-.3M108.7 228.8l-.2-.3M108.9 229.1l-.2-.3"/>
<path d="M109.1 229.5l-.2-.4M109.3 229.9l-.2-.4M109.6 230.2l-.3-.3M109.6 230.3v-.1M110 231l-.1-.2M110.2 231.3l-.2-.3M110.4 231.7l-.2-.4M110.6 232.1l-.2-.4M110.8 232.5l-.2-.4M110.9 232.8l-.1-.3M111.3 233.6l-.1-.3M111.5 234l-.2-.4"/>
<path d="M111.6 234.4l-.1-.4M111.8 234.8l-.2-.4M111.9 235.2l-.1-.4M112 235.5l-.1-.3M112.4 236.4l-.2-.4M112.5 236.8l-.1-.4M112.6 237.2l-.1-.4M112.7 237.6l-.1-.4M112.8 238.2v-.2M112.8 238l-.1-.4M113 238.8v-.1M113.1 239.3l-.1-.5"/>
<path d="M113.2 239.7l-.1-.4M85.9 244.7v.4M85.9 245.1v.5M85.9 245.6v.2M85.9 246.3v.1M85.9 246.4v.4M85.9 246.8v.5M85.9 247.3v.4M85.9 247.7v.4M85.9 244.3v.4M85.9 248.1v.3M86 243.6v.3"/>
<path d="M86 243.9l-.1 .4M86 248.9v.5M86 243v.1M86 249.4l.1 .4M86.1 242.6l-.1 .4M86.1 249.8v.4M86.1 242.2v.4M86.1 250.2l.1 .4M86.2 241.8l-.1 .4M86.2 250.6v.4M86.2 241.3v.5M86.2 251v.1"/>
<path d="M86.3 240.9l-.1 .4M86.3 251.6l.1 .3M86.4 251.9l.1 .4M86.5 240.1l-.1 .3M86.5 252.3l.1 .4M86.6 252.7l.1 .4M86.7 253.1v.4M86.7 253.5l.1 .2M86.9 254.2l.1 .1M87 254.3l.1 .4M87.1 254.7l.1 .5M87.2 255.2l.1 .4"/>
<path d="M87.3 255.6l.1 .4M87.4 256l.1 .4M87.8 256.9v.3M87.8 257.2l.2 .3M88 257.5l.1 .5M88.1 258l.2 .3M88.3 258.3l.2 .4M88.5 258.7l.1 .4M88.9 259.6l.1 .3M89 259.9l.2 .4M110.9 259.5h.1M111 259.5l.1-.4"/>
<path d="M111.1 259.1l.2-.4M111.3 258.7l.2-.4M111.5 258.3l.1-.3M111.6 258l.2-.5M111.8 257.5v-.2M112 256.8h.1M112.1 256.8l.1-.4M112.2 256.4l.2-.4M112.4 256l.1-.4M112.5 255.6l.1-.4M112.6 255.2l.1-.5M112.9 254.2v-.3"/>
<path d="M112.9 253.9l.1-.4M113 253.5l.1-.4M113.1 253.1l.1-.4M113.2 252.7l.1-.4M113.3 252.3v-.3M113.3 240.1l-.1-.4M113.4 240.5l-.1-.4M113.4 251.5l.1-.1M113.4 240.8v-.3M113.5 251.4v-.4M113.5 251l.1-.4M113.6 250.6v-.4"/>
<path d="M113.6 241.8l-.1-.5M113.6 250.2l.1-.4M113.6 242.2v-.4M113.7 249.8v-.4M113.7 242.6l-.1-.4M113.7 249.4v-.1M113.7 243v-.4M113.8 248.8v-.3M113.8 248.5v-.4M113.8 243.5v-.1M113.8 243.4l-.1-.4M113.8 248.1l.1-.4"/>
<path d="M113.8 244.3v-.3M113.9 247.7v-.4M113.9 247.3v-.5M113.9 246.8v-.1M113.9 246.2v-.2M113.9 246v-.4M113.9 245.6v-.5M113.9 245.1v-.4M113.9 244.7l-.1-.4M89.2 260.3l.2 .3M89.4 260.6l.2 .4M89.6 261l.2 .4"/>
<path d="M89.8 261.4l.1 .2M90.1 262.1h.1M90.2 262.1l.2 .4M90.4 262.5l.2 .4M90.6 262.9l.2 .3M90.8 263.2l.3 .4M91.1 263.6l.2 .3M91.3 263.9l.1 .1M91.6 264.3l.2 .3M91.8 264.6l.3 .4M92.1 265l.2 .2M92.3 265.2l.3 .3"/>
<path d="M92.6 265.5l.3 .3M92.9 265.8l.1 .1M93.4 266.3l.2 .1M93.6 266.4l.3 .2M93.9 266.6l.3 .3M94.2 266.9l.4 .2M94.6 267.1l.3 .2M94.9 267.3l.3 .2M95.8 267.7l.3 .2M96.1 267.9l.3 .1M96.4 268l.4 .1M96.8 268.1l.4 .2"/>
<path d="M97.2 268.3l.4 .1M97.6 268.4h.3M98.4 268.5h.4M98.8 268.5l.5 .1M99.3 268.6h.4M99.7 268.6h.4M100.1 268.6h.4M100.5 268.6l.1-.1M101.1 268.5h.2M101.3 268.5h.4M101.7 268.5l.5-.1M102.2 268.4l.4-.1"/>
<path d="M102.6 268.3l.4-.2M103 268.1l.3-.1M103.8 267.8l.3-.1M104.1 267.7l.4-.2M104.5 267.5l.4-.2M104.9 267.3l.3-.2M105.2 267.1l.4-.2M105.6 266.9l.1-.2M106.2 266.4l.4-.3M106.6 266.1l.2-.3M106.8 265.8l.3-.3M107.1 265.5l.3-.3"/>
<path d="M107.4 265.2l.3-.2M107.7 265l.1-.2M108.1 264.4l.1-.1M108.2 264.3l.3-.4M108.5 263.9l.2-.3M108.7 263.6l.2-.4M108.9 263.2l.2-.3M109.1 262.9l.2-.4M109.3 262.5v-.1M109.6 261.9l.2-.1M109.8 261.8l.2-.4M110 261.4l.2-.4"/>
<path d="M110.2 261l.2-.4M110.4 260.6l.2-.3M110.6 260.3l.1-.3"/>
</g>
<path d="M186 66.6v14.7M186.6 118.7v8.7" fill="none" stroke="#000" stroke-width=".23" stroke-dasharray="103.6 12.2 4.1 12.2" stroke-linecap="butt"/>
<text font-size="5.3" x="53.9" y="292.2">VEDZMA-0.5</text>
<text font-size="4.8" x="56.5" y="251.1" transform="rotate(-90 56.5 251.1)">A</text>
<g font-size="4.1">
<text x="185.8" y="52.6">M1:1</text>
<text x="186" y="103.2">M1:1</text>
</g>
<g font-size="3.9">
<text x="92.2" y="100.4">PRESJEK A-A</text>
<text x="92.3" y="104.9">SECTION A-A</text>
</g>
<g font-size="3.6">
<text x="171.7" y="48">CAVITY DETAIL ON P.L</text>
<text x="164.4" y="98.7">CAVITY DETAIL ON 90° FROM P.L</text>
</g>
<g font-size="3.5">
<text x="129.3" y="123.1" transform="rotate(-34 129.3 123.1)">R1</text>
<text x="154.6" y="195.4" transform="rotate(-90 154.6 195.4)">11±0.1</text>
<text x="72.3" y="251.3" transform="rotate(-10 72.3 251.3)">R1</text>
</g>
<g font-size="3.4">
<text x="124" y="51.2" transform="rotate(-20 124 51.2)">R13.63</text>
<text x="104.8" y="56.9" transform="rotate(-72 104.8 56.9)">R43.59</text>
<text x="54.7" y="63.8" transform="rotate(-90 54.7 63.8)">36.93</text>
<text x="178.8" y="63.6">59.93</text>
<text x="140" y="70.8" transform="rotate(-75 140 70.8)">30°</text>
<text x="160.1" y="68.1" transform="rotate(-90 160.1 68.1)">3</text>
<text x="159.7" y="76" transform="rotate(-90 159.7 76)">3</text>
<text x="182.5" y="74.1" transform="rotate(83 182.5 74.1)">R55.36</text>
<text x="93" y="83.9">59.93</text>
<text x="211.2" y="78.3" transform="rotate(40 211.2 78.3)">R4</text>
<text x="125.8" y="90.1" transform="rotate(-42 125.8 90.1)">36°</text>
<text x="96.5" y="109.2">Ø62</text>
<text x="91.9" y="115.4">Ø50.3</text>
<text x="165.7" y="116.1" transform="rotate(-90 165.7 116.1)">3</text>
<text x="179.5" y="114.4">36.93</text>
<text x="84.9" y="121.2">1</text>
<text x="96.5" y="121.2">Ø25</text>
<text x="136.9" y="124.3" transform="rotate(-90 136.9 124.3)">12.7</text>
<text x="165.7" y="124.6" transform="rotate(-90 165.7 124.6)">3</text>
<text x="202.9" y="125" transform="rotate(34 202.9 125)">R4</text>
<text x="186.1" y="131.3" transform="rotate(-73 186.1 131.3)">R16.78</text>
<text x="72.4" y="134.8" transform="rotate(-90 72.4 134.8)">14</text>
<text x="50.1" y="138.9" transform="rotate(-90 50.1 138.9)">26</text>
<text x="145.5" y="139.7" transform="rotate(-90 145.5 139.7)">28</text>
<text x="39.9" y="149.8" transform="rotate(-90 39.9 149.8)">57</text>
<text x="32.8" y="150.9" transform="rotate(-90 32.8 150.9)">60</text>
<text x="138.9" y="154.4" transform="rotate(50 138.9 154.4)">6</text>
<text x="46.1" y="164.2" transform="rotate(-90 46.1 164.2)">16</text>
<text x="54.7" y="165.8" transform="rotate(-90 54.7 165.8)">9</text>
<text x="39.9" y="170" transform="rotate(-90 39.9 170)">3</text>
<text x="62" y="177.8" transform="rotate(-47 62 177.8)">R2</text>
<text x="128.5" y="181.6" transform="rotate(-20 128.5 181.6)">40°</text>
<text x="91" y="186.3">Ø77.85</text>
<text x="139.2" y="187.8" transform="rotate(-40 139.2 187.8)">60°</text>
<text x="163" y="190.7" transform="rotate(-90 163 190.7)">Ø8</text>
<text x="96.5" y="194.5">Ø89</text>
<text x="185.4" y="202">10</text>
<text x="196.3" y="218.9">18</text>
<text x="96.5" y="223.2">50</text>
<text x="99.9" y="223.2">.8</text>
<text x="200.6" y="223.2">8</text>
<text x="182.4" y="233.6" transform="rotate(-90 182.4 233.6)">Ø8</text>
<text x="98.2" y="236" transform="rotate(76 98.2 236)">R22</text>
<text x="72.2" y="243.1" transform="rotate(-6 72.2 243.1)">R1</text>
<text x="107.7" y="242.9" transform="rotate(-73 107.7 242.9)">R12</text>
<text x="166.5" y="248" transform="rotate(-90 166.5 248)">22</text>
<text x="171.8" y="247.8" transform="rotate(-90 171.8 247.8)">32</text>
</g>
<text font-size="3.3" x="125.6" y="141.5" transform="rotate(54 125.6 141.5)">R1</text>
<g font-size="3">
<text x="61" y="23.7">8 holes Ø6mm</text>
<text x="123.1" y="21.1">0.05-0.08mm deep</text>
<text x="123.4" y="18.1">8 slots 8mm wide</text>
<text x="59.8" y="57.3">P.L.</text>
<text x="135.6" y="57.2">P.L.</text>
<text x="167" y="174.5">zavariti</text>
<text x="167.9" y="178">welded</text>
<text x="163.2" y="197.4">zatik</text>
<text x="163.2" y="200.8">pin</text>
<text x="186" y="211.5">DETALJ ?TIFTA</text>
<text x="187.7" y="215.5">PIN DETAIL</text>
<text x="210.9" y="232.3" transform="rotate(-90 210.9 232.3)">M8</text>
</g>
<g font-size="2.9">
<text x="196.7" y="15.4">polirano</text>
<text x="182.1" y="19.2">N8</text>
<text x="191.1" y="19.2">N5</text>
<text x="198.5" y="19.2">polish</text>
<text x="35.2" y="33.1">6 rupa Ø6mm</text>
<text x="34.9" y="37">6 holes Ø6mm</text>
<text x="48.3" y="154.8">welded</text>
<text x="48.3" y="151">zavariti</text>
<text x="124.5" y="203.9">hard welded</text>
<text x="124.9" y="200.7">metalizirano</text>
<text x="124.4" y="207.9">30-35 HRc</text>
<text x="128" y="211.3">(2x2)</text>
<text x="148.4" y="267.5">glass, rounded with radius R=0.8 mm</text>
<text x="148.4" y="264.5">Sharp edges which are not in contact with</text>
<text x="148.4" y="272.4">Untoleranced dimensions: 0.0= ±0.1mm</text>
<text x="187.5" y="275.5">0.00= ±0.05mm</text>
</g>
<g font-size="2.8">
<text x="176.7" y="281.3">CAPACITY</text>
<text x="178" y="284.8">SCALE</text>
<text x="189.8" y="285.2">1:1</text>
<text x="179.6" y="288.4">DRN</text>
<text x="204.6" y="288.8">/BY</text>
<text x="186.7" y="298.5">Dimensions are in mm</text>
<text x="204.6" y="295.9">/BY</text>
<text x="193.6" y="302.9">XXI-B-28-2.1-500-4</text>
<text x="123.4" y="309.4">MATERIAL:</text>
</g>
<g font-size="2.6">
<text x="196.6" y="281.4">WEIGHT</text>
<text x="196" y="284.9">D</text>
<text x="197.1" y="284.9">WG.NO</text>
<text x="177.5" y="292">REVISION</text>
<text x="187" y="292">DATE 2019.03.26. /BY</text>
<text x="187" y="288.4">DATE</text>
<text x="177.6" y="295.6">APPROVE</text>
<text x="177.6" y="299.1">REMARK</text>
<text x="187" y="295.5">DATE</text>
<text x="177.3" y="302.6">JOB NAME</text>
</g>
<text font-size="2.5" x="205.4" y="281.7">380± 10g</text>
<g font-size="2.4">
<text x="52.5" y="54.2" transform="rotate(-90 52.5 54.2)">0</text>
<text x="54.6" y="55.4" transform="rotate(-90 54.6 55.4)">-0.03</text>
<text x="187.2" y="63.6">-0.03</text>
<text x="188.4" y="61.5">0</text>
<text x="101.5" y="83.8">-0.03</text>
<text x="102.7" y="81.8">0</text>
<text x="103.1" y="113.3">0</text>
<text x="189.1" y="112.3">0</text>
<text x="101.9" y="115.3">-0.05</text>
<text x="134.8" y="116.4" transform="rotate(-90 134.8 116.4)">0</text>
<text x="136.9" y="117.6" transform="rotate(-90 136.9 117.6)">-0.07</text>
<text x="187.9" y="114.3">-0.03</text>
<text x="104" y="184.2">0</text>
<text x="102.8" y="186.3">-0.03</text>
</g>
<text font-size="2.3" x="186.9" y="281.5">515± 10ml</text>
<g font-size="1.9">
<text x="120.3" y="291.5">Ind</text>
<text x="165.1" y="291.7">Name</text>
<text x="171.4" y="291.7">Date</text>
</g>
<text font-size="1.8" x="139.1" y="291.2">changes</text>
<text font-size="1.5" x="143.3" y="309">CAST IRON+METAL</text>
</svg>
